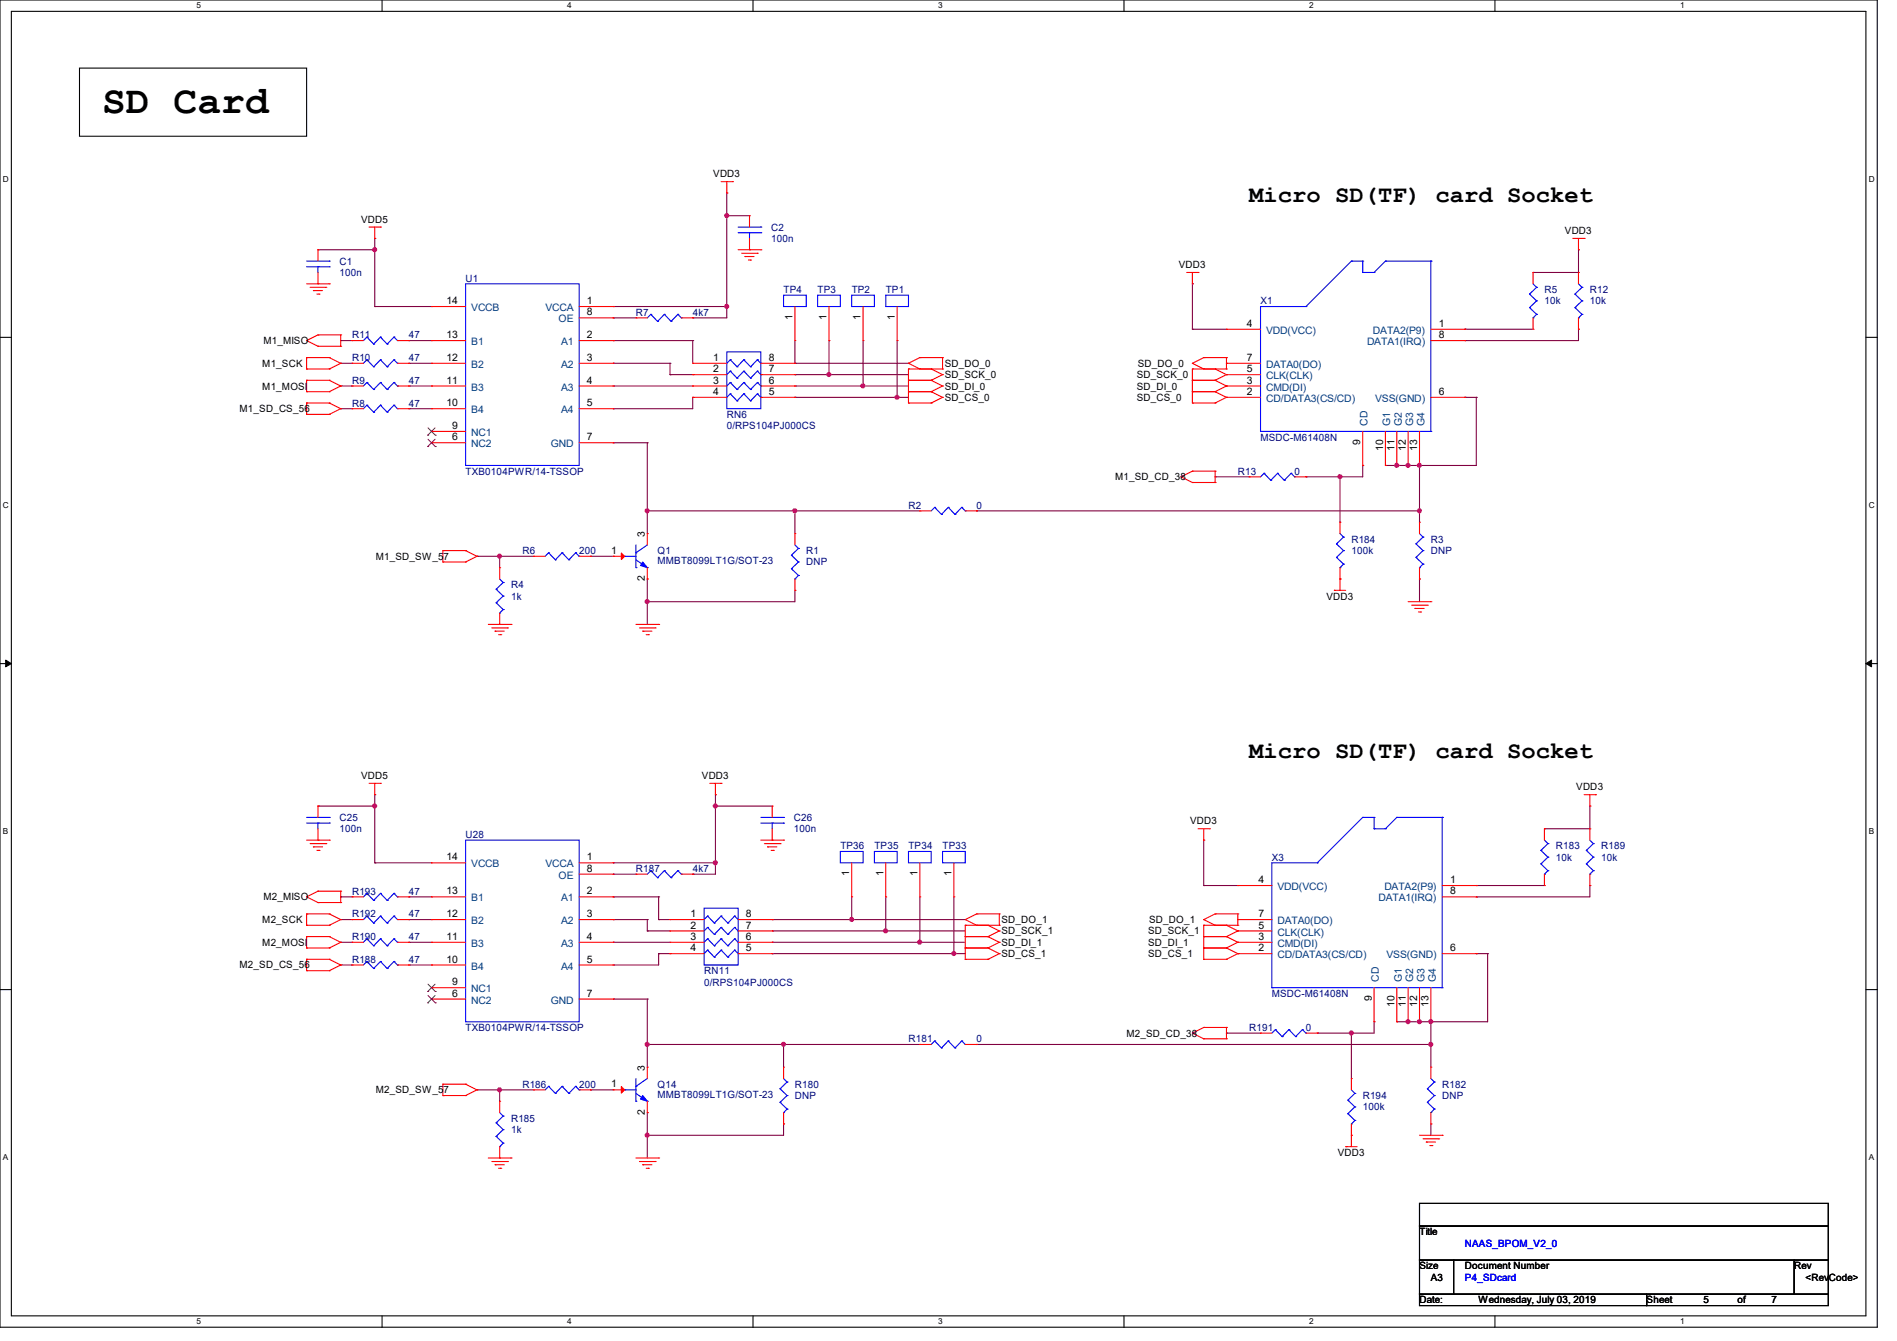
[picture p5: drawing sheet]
<svg xmlns="http://www.w3.org/2000/svg" width="297mm" height="210mm" viewBox="0 0 297 210" stroke-linecap="round" stroke-linejoin="round" font-family="sans-serif">
<path d="M0 0h293.9v207.9h-293.9zM1.8 1.8h290.3v204.3h-290.3z" fill="none" stroke="#000" stroke-width=".17"/>
<g fill="#fff">
<path d="M30.8 .2h.7v1.4h-.7z"/>
<path d="M30.8 206.2h.7v1.4h-.7z"/>
</g>
<path d="M59.8 0v1.8M59.8 206.1v1.8" fill="none" stroke="#000" stroke-width=".17"/>
<g fill="#fff">
<path d="M88.8 .2h.7v1.4h-.7z"/>
<path d="M88.8 206.2h.7v1.4h-.7z"/>
</g>
<path d="M117.9 0v1.8M117.9 206.1v1.8" fill="none" stroke="#000" stroke-width=".17"/>
<g fill="#fff">
<path d="M146.9 .2h.7v1.4h-.7z"/>
<path d="M146.9 206.2h.7v1.4h-.7z"/>
</g>
<path d="M176 0v1.8M176 206.1v1.8" fill="none" stroke="#000" stroke-width=".17"/>
<g fill="#fff">
<path d="M205 .2h.7v1.4h-.7z"/>
<path d="M205 206.2h.7v1.4h-.7z"/>
</g>
<path d="M234.1 0v1.8M234.1 206.1v1.8" fill="none" stroke="#000" stroke-width=".17"/>
<g fill="#fff">
<path d="M263.1 .2h.6v1.4h-.6z"/>
<path d="M263.1 206.2h.6v1.4h-.6z"/>
<path d="M.5 27.3h.9v1.4h-.9z"/>
<path d="M292.6 27.3h.9v1.4h-.9z"/>
<path d="M.5 78.4h.9v1.4h-.9z"/>
<path d="M292.6 78.4h.9v1.4h-.9z"/>
</g>
<path d="M0 52.8h1.8M292.1 52.8h1.8" fill="none" stroke="#000" stroke-width=".17"/>
<g fill="#fff">
<path d="M.5 129.5h.8v1.4h-.8z"/>
<path d="M292.6 129.5h.8v1.4h-.8z"/>
</g>
<path d="M0 103.9h1.8M292.1 103.9h1.8" fill="none" stroke="#000" stroke-width=".17"/>
<path d="M.9 103.4l.9 .5-.9 .5zM292.1 103.9l.9-.5v1z" fill="#000" stroke="#000" stroke-width=".16"/>
<g fill="#fff">
<path d="M.5 180.5h.8v1.4h-.8z"/>
<path d="M292.6 180.5h.8v1.4h-.8z"/>
</g>
<path d="M12.4 10.7h35.6v10.6h-35.6zM0 155h1.8M292.1 155h1.8M222.2 188.5h64.1v3.5h-64.1zM222.2 192h64.1v5.4h-64.1zM222.2 197.4h5.4v5.3h-5.4zM227.6 197.4h53.3v5.3h-53.3zM280.9 197.4h5.4v5.3h-5.4zM222.2 202.7h35.6v1.8h-35.6zM257.8 202.7h28.5v1.8h-28.5z" fill="none" stroke="#000" stroke-width=".17"/>
<g fill="none" stroke="#800040" stroke-width=".17">
<path d="M49.8 39.1h.1M49.8 39.1h8.9M58.7 39.1h.1M58.7 37.3h.1M58.7 37.3v10.7M113.8 33.8h.1M113.8 30.2h.1M113.8 30.2v19.6h-5.3M113.8 33.8h3.5M247.1 39.1h.1M247.1 39.1v3.6h-7.1M53.3 53.3h.1"/>
<path d="M53.3 56.9h.1M53.3 53.3h1.8M53.3 56.9h1.8M58.7 48h.1M58.7 48h8.9M64 53.3h.1M64 56.9h.1M64 53.3h3.6M64 56.9h3.6M96 53.3h.1M96 56.9h.1M96 48h.1"/>
<path d="M96 49.8h.1M96 53.3h12.5M96 56.9h8.9M96 48h17.8M96 49.8h3.6M104.9 56.9h.1M104.9 58.7h.1M104.9 58.7h3.6M104.9 56.9v1.8M108.5 49.8h.1M108.5 53.3h.1M108.5 53.3v3.6"/>
<path d="M113.8 48h.1M124.5 56.9h.1M124.5 58.7h.1M124.5 56.9h17.7M124.5 58.7h17.7M124.5 53.3v3.6M129.8 58.7h.1M129.8 53.3v5.4M135.1 53.3v7.2M140.5 53.3v8.9M186.7 44.4h.1M186.7 51.6h.1"/>
<path d="M186.7 44.4v7.2M186.7 51.6h5.3M229.4 51.6h.1M229.4 53.3h.1M229.4 51.6h10.6M240 42.7h.1M247.1 51.6h.1M247.1 51.6v1.7h-17.7M53.3 60.5h.1M53.3 64h.1M53.3 60.5h1.8M53.3 64h1.8"/>
<path d="M64 60.5h.1M64 64h.1M64 60.5h3.6M64 64h3.6M96 60.5h.1M96 64h.1M96 69.3h.1M96 60.5h12.5M96 69.3h5.3M101.3 69.3h.1M101.3 69.3v14.3M108.5 62.2h.1"/>
<path d="M108.5 62.2v1.8h-12.5M124.5 62.2h.1M124.5 60.5h.1M124.5 60.5h17.7M124.5 62.2h17.7M135.1 60.5h.1M140.5 62.2h.1M190.2 74.7h.1M190.2 74.7h5.4M204.5 74.7h.1M209.8 74.7h.1M209.8 74.7v7.1"/>
<path d="M213.4 72.9h.1M213.4 72.9v1.8h-8.9M216.9 72.9h.1M218.7 72.9h.1M220.5 72.9h.1M222.2 72.9h.1M222.2 72.9v8.9M229.4 62.2h.1M229.4 62.2h1.7M231.1 62.2h.1M231.1 62.2v10.7h-14.2M74.7 87.1h.1"/>
<path d="M74.7 87.1h8.9M78.2 87.1h.1M78.2 87.1v1.8M92.5 87.1h.1M92.5 87.1h3.5M101.3 80h.1M101.3 94.2h.1M101.3 90.7h.1M101.3 90.7v7.1M101.3 80h42.7M124.5 80h.1M124.5 92.5h.1"/>
<path d="M124.5 92.5v1.7h-23.2M124.5 80v3.6M152.9 80h.1M152.9 80h69.3M222.2 90.7h.1M222.2 80h.1M222.2 90.7v3.5M49.8 126.2h.1M49.8 126.2h8.9M58.7 126.2h.1M58.7 135.1h.1M58.7 124.5h.1"/>
<path d="M58.7 124.5v10.6M58.7 135.1h8.9M96 135.1h.1M96 136.9h.1M96 135.1h16M96 136.9h3.6M108.5 136.9h.1M112 135.1h.1M112 126.2h.1M112 124.5h.1M112 124.5v12.4h-3.5M112 126.2h8.9"/>
<path d="M188.5 131.6h.1M188.5 138.7h.1M188.5 131.6v7.1M188.5 138.7h5.3M231.1 138.7h.1M231.1 138.7h10.7M241.8 129.8h.1M248.9 138.7h.1M248.9 126.2h.1M248.9 138.7v1.8h-17.8M248.9 126.2v3.6h-7.1M53.3 140.5h.1"/>
<path d="M53.3 144h.1M53.3 147.6h.1M53.3 151.1h.1M53.3 140.5h1.8M53.3 144h1.8M53.3 147.6h1.8M53.3 151.1h1.8M64 140.5h.1M64 144h.1M64 147.6h.1M64 151.1h.1M64 140.5h3.6"/>
<path d="M64 144h3.6M64 147.6h3.6M64 151.1h3.6M96 140.5h.1M96 144h.1M96 147.6h.1M96 151.1h.1M96 156.5h.1M96 140.5h7.1M96 144h5.3M96 147.6h8.9M96 156.5h5.3"/>
<path d="M101.3 156.5h.1M101.3 144h.1M101.3 145.8h.1M101.3 144v1.8M101.3 156.5v10.6M101.3 145.8h3.6M103.1 140.5h.1M103.1 149.4h.1M103.1 144h.1M103.1 149.4h1.8M103.1 144h1.8M103.1 149.4v1.7h-7.1"/>
<path d="M103.1 140.5v3.5M120.9 149.4h.1M120.9 144h.1M120.9 145.8h.1M120.9 147.6h.1M120.9 149.4h30.2M120.9 144h30.2M120.9 147.6h30.2M120.9 145.8h30.2M133.3 144h.1M133.3 140.5v3.5M138.7 145.8h.1"/>
<path d="M138.7 140.5v5.3M144 147.6h.1M144 140.5v7.1M149.4 149.4h.1M149.4 140.5v8.9M231.1 149.4h.1M231.1 140.5h.1M231.1 149.4h1.8M232.9 149.4h.1M232.9 149.4v10.6h-14.2M74.7 170.7h.1M74.7 170.7h8.9"/>
<path d="M78.2 170.7h.1M78.2 170.7v1.8M92.5 170.7h.1M92.5 170.7h3.5M101.3 163.6h.1M101.3 177.8h.1M101.3 174.2h.1M101.3 174.2v7.2M101.3 163.6h42.7M122.7 163.6h.1M122.7 176h.1M122.7 176v1.8h-21.4"/>
<path d="M122.7 163.6v3.5M152.9 163.6h.1M152.9 163.6h71.1M192 161.8h.1M192 161.8h5.4M206.2 161.8h.1M211.6 161.8h.1M211.6 161.8v7.1M215.1 160h.1M215.1 160v1.8h-8.9M218.7 160h.1M220.5 160h.1"/>
<path d="M222.2 160h.1M224 176h.1M224 163.6h.1M224 160h.1M224 160v7.1M224 176v1.8"/>
</g>
<g fill="#f0f" stroke="#f0f" stroke-width=".17">
<circle cx="113.8" cy="48" r=".32"/>
<circle cx="218.7" cy="72.9" r=".32"/>
<circle cx="58.7" cy="39.1" r=".32"/>
<circle cx="222.2" cy="80" r=".32"/>
<circle cx="101.3" cy="94.2" r=".32"/>
<circle cx="124.4" cy="80" r=".32"/>
<circle cx="101.3" cy="80" r=".32"/>
<circle cx="222.2" cy="72.9" r=".32"/>
<circle cx="220.5" cy="72.9" r=".32"/>
<circle cx="78.2" cy="87.1" r=".32"/>
<circle cx="224" cy="160" r=".32"/>
<circle cx="101.3" cy="163.6" r=".32"/>
<circle cx="224" cy="163.6" r=".32"/>
<circle cx="78.2" cy="170.7" r=".32"/>
<circle cx="101.3" cy="177.8" r=".32"/>
<circle cx="122.7" cy="163.6" r=".32"/>
<circle cx="144" cy="147.6" r=".32"/>
<circle cx="138.7" cy="145.8" r=".32"/>
<circle cx="133.3" cy="144" r=".32"/>
<circle cx="58.7" cy="126.2" r=".32"/>
<circle cx="222.2" cy="160" r=".32"/>
<circle cx="220.5" cy="160" r=".32"/>
<circle cx="112" cy="135.1" r=".32"/>
<circle cx="112" cy="126.2" r=".32"/>
<circle cx="149.3" cy="149.3" r=".32"/>
<circle cx="113.8" cy="33.8" r=".32"/>
<circle cx="129.8" cy="58.7" r=".32"/>
<circle cx="135.1" cy="60.4" r=".32"/>
<circle cx="140.4" cy="62.2" r=".32"/>
<circle cx="209.8" cy="74.7" r=".32"/>
<circle cx="211.6" cy="161.8" r=".32"/>
</g>
<g fill="none" stroke="#f00" stroke-width=".17">
<path d="M49.8 39.1h.1M49.8 39.1v1.8M57.8 35.6h1.8M58.7 37.3h.1M58.7 35.6v1.7M59.6 35.6h.1M112.9 28.4h1.8M113.8 30.2h.1M113.8 28.4v1.8M114.7 28.4h.1M115.6 39.1h3.5M116.1 39.7h2.5"/>
<path d="M117.3 33.8h.1M117.3 39.1h.1M117.3 33.8v1.8M117.3 37.3v1.8M118.6 39.7h.1M119.1 39.1h.1M246.3 37.3h1.7M247.1 39.1h.1M247.1 37.3v1.8M248 37.3h.1M48 53.3h.1M48 57.8h.1"/>
<path d="M48 56h.1M48 59.6h.1M48 59.6h3.6M48 56h3.6M48 57.8h3.6M48 53.3l1.8 .9M48 56v1.8M48 59.6v1.7M48 44.4h3.6M48.6 45h2.4M49.1 45.5h.1M49.1 45.5h1.4"/>
<path d="M49.6 46.1h.4M49.8 52.5h.1M49.8 54.2h.1M49.8 44.4h.1M49.8 52.5l-1.8 .8M49.8 52.5h3.5M49.8 54.2h3.5M49.8 42.7v1.7M50 46.1h.1M51 45h.1M51.6 56h.1M51.6 57.8h.1"/>
<path d="M51.6 59.6h.1M51.6 44.4h.1M51.6 56l1.7 .9M51.6 59.6l1.7 .9M53.3 52.5h.1M53.3 54.2h.1M53.3 56.9h.1M53.3 52.5v1.7M53.3 56.9l-1.7 .9M55.1 56.9h.1M55.1 53.3h.1M55.1 56.9h1.8"/>
<path d="M55.1 53.3h1.8M62.2 56.9h1.8M62.2 53.3h1.8M64 56.9h.1M64 53.3h.1M67.6 53.3h.1M67.6 56.9h.1M67.6 48h.1M67.6 56.9h5.3M67.6 48h5.3M67.6 53.3h5.3M90.7 56.9h5.3"/>
<path d="M90.7 48h5.3M90.7 53.3h5.3M90.7 49.8h5.3M96 48h.1M96 53.3h.1M96 56.9h.1M96 49.8h.1M99.6 49.8h.1M99.6 49.8h1.7M106.7 49.8h1.8M108.5 49.8h.1M108.5 56.9h.1"/>
<path d="M108.5 58.7h.1M108.5 56.9h5.3M108.5 58.7h5.3M116.6 40.2h.1M116.6 40.2h1.5M117.2 40.7h.3M117.5 40.7h.1M119.1 56.9h5.4M119.1 58.7h5.4M124.5 53.3h.1M124.5 58.7h.1M124.5 56.9h.1"/>
<path d="M124.5 48v5.3M129.8 53.3h.1M129.8 48v5.3M135.1 53.3h.1M135.1 48v5.3M140.5 53.3h.1M140.5 48v5.3M142.2 56.9h.1M142.2 59.6h.1M142.2 57.8h.1M142.2 59.6h3.6M142.2 57.8h5.4"/>
<path d="M142.2 56.9l1.8 .9M142.2 57.8v5.3M144 56h.1M144 57.8h.1M144 56h3.6M144 56l-1.8 .9M145.8 57.8h.1M145.8 59.6h.1M145.8 57.8l1.8 .9M145.8 59.6l1.8 .9M147.6 56h.1M147.6 57.8h.1"/>
<path d="M147.6 58.7h.1M147.6 56v1.8M147.6 58.7l-1.8 .9M185.8 42.7h1.8M186.7 59.6h.1M186.7 56.9h.1M186.7 57.8h.1M186.7 44.4h.1M186.7 59.6h3.5M186.7 42.7v1.7M186.7 57.8v5.3M186.7 57.8h5.3"/>
<path d="M186.7 56.9l1.8 .9M187.6 42.7h.1M188.5 56h.1M188.5 57.8h.1M188.5 56l-1.8 .9M188.5 56h3.5M190.2 59.6h.1M190.2 57.8h.1M190.2 59.6l1.8 .9M190.2 57.8l1.8 .9M192 56h.1M192 57.8h.1"/>
<path d="M192 58.7h.1M192 51.6h.1M192 56.9h.1M192 56v1.8M192 58.7l-1.8 .9M192 56.9h5.4M192 51.6h5.4M192 58.7h5.4M224 53.3h5.4M224 51.6h5.4M229.4 51.6h.1M229.4 53.3h.1"/>
<path d="M240 42.7h.1M240 51.6h.1M240 42.7v1.7M240 49.8v1.8M247.1 42.7h.1M247.1 51.6h.1M247.1 42.7v1.7M247.1 49.8v1.8M48 61.3h.1M48 64.9h.1M48 63.1h.1M48 61.3h3.6"/>
<path d="M48 63.1h3.6M48 63.1v1.8M48 64.9h3.6M51.6 61.3h.1M51.6 63.1h.1M51.6 64.9h.1M51.6 63.1l1.7 .9M53.3 60.5h.1M53.3 64h.1M53.3 60.5l-1.7 .8M53.3 64l-1.7 .9M55.1 60.5h.1"/>
<path d="M55.1 64h.1M55.1 60.5h1.8M55.1 64h1.8M62.2 60.5h1.8M62.2 64h1.8M64 60.5h.1M64 64h.1M67.6 69.3h.1M67.6 67.6h.1M67.6 60.5h.1M67.6 64h.1M67.6 60.5h5.3"/>
<path d="M67.6 64h5.3M67.6 69.3h5.3M67.6 67.6h5.3M90.7 60.5h5.3M90.7 64h5.3M90.7 69.3h5.3M96 60.5h.1M96 64h.1M96 69.3h.1M108.5 60.5h.1M108.5 62.2h.1M108.5 60.5h5.3"/>
<path d="M108.5 62.2h5.3M119.1 60.5h5.4M119.1 62.2h5.4M124.5 62.2h.1M124.5 60.5h.1M142.2 61.3h.1M142.2 63.1h.1M142.2 61.3h3.6M142.2 63.1h3.6M145.8 61.3h.1M145.8 63.1h.1M145.8 61.3l1.8 .9"/>
<path d="M147.6 60.5h.1M147.6 62.2h.1M147.6 60.5l-1.8 .8M147.6 62.2l-1.8 .9M184.9 74.7h.1M184.9 74.7l1.8 .9M186.7 61.3h.1M186.7 63.1h.1M186.7 73.8h.1M186.7 75.6h.1M186.7 61.3h3.5M186.7 63.1h3.5"/>
<path d="M186.7 73.8l-1.8 .9M186.7 73.8h3.5M186.7 75.6h3.5M190.2 61.3h.1M190.2 63.1h.1M190.2 73.8h.1M190.2 75.6h.1M190.2 61.3l1.8 .9M190.2 73.8v1.8M192 60.5h.1M192 62.2h.1M192 60.5l-1.8 .8"/>
<path d="M192 62.2l-1.8 .9M192 60.5h5.4M192 62.2h5.4M195.6 74.7h.1M195.6 74.7h1.8M202.7 74.7h1.8M204.5 74.7h.1M213.4 72.9h.1M213.4 67.6v5.3M216.9 72.9h.1M216.9 67.6v5.3M218.7 72.9h.1"/>
<path d="M218.7 67.6v5.3M220.5 72.9h.1M220.5 67.6v5.3M222.2 72.9h.1M222.2 67.6v5.3M224 62.2h5.4M229.4 62.2h.1M69.3 88h.1M69.3 86.2h.1M69.3 86.2h3.6M69.3 88h3.6M69.3 86.2v1.8"/>
<path d="M72.9 86.2h.1M72.9 88h.1M72.9 86.2l1.8 .9M74.7 87.1h.1M74.7 87.1l-1.8 .9M76.5 97.8h3.5M77 98.3h2.5M77.5 98.8h.1M77.5 98.8h1.5M78.1 99.4h.3M78.2 88.9h.1M78.2 97.8h.1"/>
<path d="M78.2 88.9v1.8M78.2 96v1.8M78.4 99.4h.1M79.5 98.3h.1M80 97.8h.1M83.6 87.1h.1M83.6 87.1h1.7M90.7 87.1h1.8M92.5 87.1h.1M96 87.1h.1M96 87.1h1.8M99.6 97.8h3.5"/>
<path d="M100.1 98.3h2.5M100.6 98.8h.1M100.6 98.8h1.5M101.2 99.4h.3M101.3 90.7h.1M101.3 83.6h.1M101.3 83.6v1.7M101.3 88.9v1.8M101.5 99.4h.1M102.6 98.3h.1M103.1 97.8h.1M124.5 83.6h.1"/>
<path d="M124.5 92.5h.1M124.5 83.6v1.7M124.5 90.7v1.8M144 80h.1M144 80h1.8M151.1 80h1.8M152.9 80h.1M208.9 92.5h.1M208.9 92.5h1.8M209.8 90.7h.1M209.8 81.8h.1M209.8 81.8v1.8"/>
<path d="M209.8 88.9v3.6M220.5 94.2h3.5M221 94.8h2.5M221.5 95.3h.1M221.5 95.3h1.5M222.1 95.8h.3M222.2 81.8h.1M222.2 90.7h.1M222.2 81.8v1.8M222.2 88.9v1.8M222.4 95.8h.1M223.5 94.8h.1"/>
<path d="M224 94.2h.1M48 131.6h3.6M48.6 132.1h2.4M49.1 132.6h.1M49.1 132.6h1.4M49.6 133.2h.4M49.8 139.6h.1M49.8 126.2h.1M49.8 131.6h.1M49.8 139.6l-1.8 .9M49.8 139.6h3.5M49.8 126.2v1.8"/>
<path d="M49.8 129.8v1.8M50 133.2h.1M51 132.1h.1M51.6 131.6h.1M53.3 139.6h.1M53.3 139.6v1.8M57.8 122.7h1.8M58.7 124.5h.1M58.7 122.7v1.8M59.6 122.7h.1M67.6 135.1h.1M67.6 135.1h5.3"/>
<path d="M90.7 136.9h5.3M90.7 135.1h5.3M96 135.1h.1M96 136.9h.1M99.6 136.9h.1M99.6 136.9h1.7M106.7 136.9h1.8M108.5 136.9h.1M111.1 122.7h1.8M112 124.5h.1M112 122.7v1.8M112.9 122.7h.1"/>
<path d="M119.1 131.6h3.6M119.7 132.1h2.4M120.2 132.6h.1M120.2 132.6h1.4M120.7 133.2h.4M120.9 126.2h.1M120.9 131.6h.1M120.9 126.2v1.8M120.9 129.8v1.8M121.1 133.2h.1M122.1 132.1h.1M122.7 131.6h.1"/>
<path d="M133.3 135.1v5.4M138.7 135.1v5.4M144 135.1v5.4M149.4 135.1v5.4M187.6 129.8h1.8M188.5 131.6h.1M188.5 129.8v1.8M189.4 129.8h.1M193.8 138.7h.1M193.8 138.7h5.3M225.8 138.7h5.3M231.1 138.7h.1"/>
<path d="M241.8 129.8h.1M241.8 138.7h.1M241.8 129.8v1.8M241.8 136.9v1.8M248 124.5h1.8M248.9 126.2h.1M248.9 129.8h.1M248.9 138.7h.1M248.9 124.5v1.7M248.9 129.8v1.8M248.9 136.9v1.8M249.8 124.5h.1"/>
<path d="M48 140.5h.1M48 144.9h.1M48 143.1h.1M48 148.5h.1M48 146.7h.1M48 152h.1M48 150.2h.1M48 143.1v1.8M48 146.7v1.8M48 150.2v1.8M48 146.7h3.6M48 148.5h3.6"/>
<path d="M48 150.2h3.6M48 143.1h3.6M48 144.9h3.6M48 140.5l1.8 .9M48 152h3.6M49.8 141.4h.1M49.8 141.4h3.5M51.6 143.1h.1M51.6 144.9h.1M51.6 146.7h.1M51.6 148.5h.1M51.6 150.2h.1"/>
<path d="M51.6 152h.1M51.6 143.1l1.7 .9M51.6 146.7l1.7 .9M51.6 150.2l1.7 .9M53.3 141.4h.1M53.3 144h.1M53.3 147.6h.1M53.3 151.1h.1M53.3 144l-1.7 .9M53.3 147.6l-1.7 .9M53.3 151.1l-1.7 .9M55.1 147.6h.1"/>
<path d="M55.1 151.1h.1M55.1 140.5h.1M55.1 144h.1M55.1 147.6h1.8M55.1 151.1h1.8M55.1 144h1.8M55.1 140.5h1.8M62.2 147.6h1.8M62.2 151.1h1.8M62.2 144h1.8M62.2 140.5h1.8M64 147.6h.1"/>
<path d="M64 151.1h.1M64 140.5h.1M64 144h.1M67.6 156.5h.1M67.6 154.7h.1M67.6 140.5h.1M67.6 144h.1M67.6 147.6h.1M67.6 151.1h.1M67.6 147.6h5.3M67.6 151.1h5.3M67.6 144h5.3"/>
<path d="M67.6 140.5h5.3M67.6 156.5h5.3M67.6 154.7h5.3M90.7 147.6h5.3M90.7 151.1h5.3M90.7 144h5.3M90.7 140.5h5.3M90.7 156.5h5.3M96 140.5h.1M96 144h.1M96 147.6h.1M96 151.1h.1"/>
<path d="M96 156.5h.1M104.9 144h.1M104.9 145.8h.1M104.9 147.6h.1M104.9 149.4h.1M104.9 147.6h5.3M104.9 149.4h5.3M104.9 145.8h5.3M104.9 144h5.3M115.6 147.6h5.3M115.6 149.4h5.3M115.6 145.8h5.3"/>
<path d="M115.6 144h5.3M120.9 149.4h.1M120.9 147.6h.1M120.9 145.8h.1M120.9 144h.1M133.3 140.5h.1M138.7 140.5h.1M144 140.5h.1M149.4 140.5h.1M151.1 144h.1M151.1 146.7h.1M151.1 144.9h.1"/>
<path d="M151.1 148.5h.1M151.1 150.2h.1M151.1 146.7h3.6M151.1 148.5h3.6M151.1 150.2h3.6M151.1 144.9h5.4M151.1 144l1.8 .9M151.1 144.9v5.3M152.9 143.1h.1M152.9 144.9h.1M152.9 143.1h3.6M152.9 143.1l-1.8 .9"/>
<path d="M154.7 144.9h.1M154.7 146.7h.1M154.7 148.5h.1M154.7 150.2h.1M154.7 144.9l1.8 .9M154.7 146.7l1.8 .9M154.7 148.5l1.8 .9M156.5 143.1h.1M156.5 144.9h.1M156.5 145.8h.1M156.5 147.6h.1M156.5 149.4h.1"/>
<path d="M156.5 143.1v1.8M156.5 145.8l-1.8 .9M156.5 147.6l-1.8 .9M156.5 149.4l-1.8 .8M188.5 148.5h.1M188.5 146.7h.1M188.5 150.2h.1M188.5 144h.1M188.5 144.9h.1M188.5 146.7h3.5M188.5 148.5h3.5M188.5 144.9v5.3"/>
<path d="M188.5 150.2h3.5M188.5 144.9h5.3M188.5 144l1.7 .9M190.2 143.1h.1M190.2 144.9h.1M190.2 143.1l-1.7 .9M190.2 143.1h3.6M192 146.7h.1M192 148.5h.1M192 150.2h.1M192 144.9h.1M192 146.7l1.8 .9"/>
<path d="M192 148.5l1.8 .9M192 144.9l1.8 .9M193.8 147.6h.1M193.8 149.4h.1M193.8 143.1h.1M193.8 144.9h.1M193.8 145.8h.1M193.8 144h.1M193.8 147.6l-1.8 .9M193.8 149.4l-1.8 .8M193.8 143.1v1.8M193.8 145.8l-1.8 .9"/>
<path d="M193.8 147.6h5.3M193.8 149.4h5.3M193.8 145.8h5.3M193.8 144h5.3M215.1 154.7v5.3M218.7 154.7v5.3M220.5 154.7v5.3M222.2 154.7v5.3M224 154.7v5.3M225.8 149.4h5.3M225.8 140.5h5.3M231.1 149.4h.1"/>
<path d="M231.1 140.5h.1M69.3 171.6h.1M69.3 169.8h.1M69.3 169.8v1.8M69.3 169.8h3.6M69.3 171.6h3.6M72.9 169.8h.1M72.9 171.6h.1M72.9 169.8l1.8 .9M74.7 170.7h.1M74.7 170.7l-1.8 .9M78.2 172.5h.1"/>
<path d="M78.2 172.5v1.7M78.2 179.6v1.8M83.6 170.7h.1M83.6 170.7h1.7M90.7 170.7h1.8M92.5 170.7h.1M96 170.7h.1M96 170.7h1.8M101.3 174.2h.1M101.3 167.1h.1M101.3 167.1v1.8M101.3 172.5v1.7"/>
<path d="M122.7 167.1h.1M122.7 176h.1M122.7 167.1v1.8M122.7 174.2v1.8M144 163.6h.1M144 163.6h1.8M151.1 163.6h1.8M152.9 163.6h.1M186.7 161.8h.1M186.7 161.8l1.8 .9M188.5 160.9h.1M188.5 162.7h.1"/>
<path d="M188.5 160.9l-1.8 .9M188.5 160.9h3.5M188.5 162.7h3.5M192 160.9h.1M192 162.7h.1M192 160.9v1.8M197.4 161.8h.1M197.4 161.8h1.7M204.5 161.8h1.7M206.2 161.8h.1M210.7 179.6h.1M210.7 179.6h1.8"/>
<path d="M211.6 177.8h.1M211.6 168.9h.1M211.6 168.9v1.8M211.6 176v3.6M215.1 160h.1M218.7 160h.1M220.5 160h.1M222.2 160h.1M222.2 177.8h3.6M222.8 178.4h2.5M223.3 178.9h.1M223.3 178.9h1.4"/>
<path d="M223.9 179.4h.3M224 160h.1M224 167.1h.1M224 176h.1M224 167.1v1.8M224 174.2v1.8M224.2 179.4h.1M225.3 178.4h.1M225.8 177.8h.1M76.5 181.4h3.5M77 181.9h2.5M77.5 182.4h.1"/>
<path d="M77.5 182.4h1.5M78.1 183h.3M78.2 181.4h.1M78.4 183h.1M79.5 181.9h.1M80 181.4h.1M99.6 181.4h3.5M100.1 181.9h2.5M100.6 182.4h.1M100.6 182.4h1.5M101.2 183h.3M101.5 183h.1"/>
<path d="M102.6 181.9h.1M103.1 181.4h.1"/>
</g>
<g fill="none" stroke="#00f" stroke-width=".17">
<path d="M115.6 35.6h3.5M115.6 36.4h3.5M117.3 36.4h.1M117.3 36.4v.9M119.1 35.6h.1M119.1 36.4h.1M48 40.9h3.6M48 41.8h3.6M49.8 41.8h.1M49.8 41.8v.9M51.6 40.9h.1M51.6 41.8h.1"/>
<path d="M57.4 56.3h.1M57.4 59.9h.1M57.4 52.8h.1M57.4 56.3l-.5 .6M57.4 56.3l1.1 1.1M57.4 59.9l-.5 .6M57.4 59.9l1.1 1.1M57.4 52.8l-.5 .5M57.4 52.8l1.1 1.1M58.5 57.4h.1M58.5 53.9h.1M59.6 56.3h.1"/>
<path d="M59.6 59.9h.1M59.6 52.8h.1M59.6 56.3l-1.1 1.1M59.6 56.3l1 1.1M59.6 59.9l-1.1 1.1M59.6 59.9l1 1.1M59.6 52.8l-1.1 1.1M59.6 52.8l1 1.1M60.6 57.4h.1M60.6 53.9h.1M61.7 56.3h.1M61.7 59.9h.1"/>
<path d="M61.7 52.8h.1M61.7 56.3l-1.1 1.1M61.7 56.3l.5 .6M61.7 59.9l-1.1 1.1M61.7 59.9l.5 .6M61.7 52.8l-1.1 1.1M61.7 52.8l.5 .5M62.2 56.9h.1M62.2 53.3h.1M72.9 44.4h17.8v28.5h-17.8zM101.9 49.2h.1M101.9 49.2l-.6 .6"/>
<path d="M101.9 49.2l1.1 1.1M103 50.3h.1M104 49.2h.1M104 49.2l-1 1.1M104 49.2l1.1 1.1M105.1 50.3h.1M106.1 49.2h.1M106.1 49.2l-1 1.1M106.1 49.2l.6 .6M106.7 49.8h.1M113.8 55.1h5.3v8.9h-5.3zM114.3 56.3h.1"/>
<path d="M114.3 58.1h.1M114.3 59.9h.1M114.3 56.3l1.1 1.1M114.3 56.3l-.5 .6M114.3 58.1l1.1 1.1M114.3 58.1l-.5 .6M114.3 59.9l1.1 1.1M114.3 59.9l-.5 .6M115.4 57.4h.1M115.4 59.2h.1M116.5 56.3h.1M116.5 58.1h.1"/>
<path d="M116.5 59.9h.1M116.5 56.3l1 1.1M116.5 56.3l-1.1 1.1M116.5 58.1l1 1.1M116.5 58.1l-1.1 1.1M116.5 59.9l1 1.1M116.5 59.9l-1.1 1.1M117.5 57.4h.1M117.5 59.2h.1M118.6 56.3h.1M118.6 58.1h.1M118.6 59.9h.1"/>
<path d="M118.6 56.3l.5 .6M118.6 56.3l-1.1 1.1M118.6 58.1l.5 .6M118.6 58.1l-1.1 1.1M118.6 59.9l.5 .6M118.6 59.9l-1.1 1.1M119.1 56.9h.1M119.1 58.7h.1M122.7 46.2h3.5v1.8h-3.5zM128 46.2h3.6v1.8h-3.6zM133.3 46.2h3.6v1.8h-3.6zM138.7 46.2h3.5v1.8h-3.5z"/>
<path d="M204.5 48h.1M204.5 48h-7.1v19.6M211.6 40.9h.1M211.6 40.9h1.8M211.6 40.9l-7.1 7.1M213.4 40.9h.1M213.4 42.7h.1M213.4 40.9v1.8M213.4 42.7h1.7M215.1 42.7h.1M216.9 40.9h.1M216.9 40.9h7.1"/>
<path d="M216.9 40.9l-1.8 1.8M224 40.9h.1M224 40.9v26.7M239.5 46.1h.1M239.5 48.2h.1M239.5 46.1l1.1 1M239.5 48.2l1.1 1M240 49.8h.1M240 44.4l.6 .6M240.6 45h.1M240.6 47.1h.1M240.6 49.2h.1"/>
<path d="M240.6 45l-1.1 1.1M240.6 47.1l-1.1 1.1M240.6 49.2l-.6 .6M246.6 46.1h.1M246.6 48.2h.1M246.6 46.1l1.1 1M246.6 48.2l1.1 1M247.1 49.8h.1M247.1 44.4l.6 .6M247.7 45h.1M247.7 47.1h.1M247.7 49.2h.1"/>
<path d="M247.7 45l-1.1 1.1M247.7 47.1l-1.1 1.1M247.7 49.2l-.6 .6M57.4 63.5h.1M57.4 63.5l-.5 .5M57.4 63.5l1.1 1.1M58.5 61h.1M58.5 64.6h.1M59.6 63.5h.1M59.6 63.5l-1.1 1.1M59.6 63.5l1 1.1M60.6 61h.1"/>
<path d="M60.6 64.6h.1M61.7 63.5h.1M61.7 63.5l-1.1 1.1M61.7 63.5l.5 .5M62.2 60.5h.1M62.2 64h.1M114.3 61.7h.1M114.3 61.7l1.1 1.1M114.3 61.7l-.5 .5M115.4 61h.1M115.4 62.8h.1M116.5 61.7h.1"/>
<path d="M116.5 61.7l1 1.1M116.5 61.7l-1.1 1.1M117.5 61h.1M117.5 62.8h.1M118.6 61.7h.1M118.6 61.7l.5 .5M118.6 61.7l-1.1 1.1M119.1 60.5h.1M119.1 62.2h.1M146.3 79.5h.1M146.3 79.5l-.5 .5M146.3 79.5l1.1 1.1"/>
<path d="M148.5 79.5h.1M148.5 79.5l-1.1 1.1M148.5 79.5l1 1.1M150.6 79.5h.1M150.6 79.5l-1.1 1.1M150.6 79.5l.5 .5M197.4 67.6h.1M197.4 67.6h26.6M197.9 74.1h.1M197.9 74.1l-.5 .6M197.9 74.1l1.1 1.1M199 75.2h.1"/>
<path d="M200 74.1h.1M200 74.1l-1 1.1M200 74.1l1.1 1.1M201.1 75.2h.1M202.1 74.1h.1M202.1 74.1l-1 1.1M202.1 74.1l.6 .6M202.7 74.7h.1M224 67.6h.1M77.7 92.3h.1M77.7 94.4h.1M77.7 92.3l1.1 1"/>
<path d="M77.7 94.4l1.1 1.1M78.2 96h.1M78.2 90.7l.6 .5M78.8 91.2h.1M78.8 93.3h.1M78.8 95.5h.1M78.8 95.5l-.6 .5M78.8 91.2l-1.1 1.1M78.8 93.3l-1.1 1.1M85.9 86.6h.1M85.9 86.6l-.6 .5M85.9 86.6l1.1 1.1"/>
<path d="M87 87.7h.1M88 86.6h.1M88 86.6l-1 1.1M88 86.6l1.1 1.1M89.1 87.7h.1M90.1 86.6h.1M90.1 86.6l-1 1.1M90.1 86.6l.6 .5M90.7 87.1h.1M97.8 87.1h.1M97.8 87.1h1.8M99.6 86.6h.1"/>
<path d="M99.6 88.9h.1M99.6 85.3v3.6M99.6 87.7l1.7 1.2M101.3 88.9h.1M101.3 85.3l-1.7 1.3M123.9 87h.1M123.9 89.1h.1M123.9 87l1.1 1M123.9 89.1l1.1 1M124.5 90.7h.1M124.5 85.3l.5 .6M125 85.9h.1"/>
<path d="M125 88h.1M125 90.1h.1M125 85.9l-1.1 1.1M125 88l-1.1 1.1M125 90.1l-.5 .6M147.4 80.6h.1M149.5 80.6h.1M151.1 80h.1M209.3 85.2h.1M209.3 87.3h.1M209.3 85.2l1.1 1M209.3 87.3l1.1 1"/>
<path d="M209.8 88.9h.1M209.8 83.6l.6 .5M210.4 84.1h.1M210.4 86.2h.1M210.4 88.3h.1M210.4 84.1l-1.1 1.1M210.4 86.2l-1.1 1.1M210.4 88.3l-.6 .6M221.7 85.2h.1M221.7 87.3h.1M221.7 85.2l1.1 1M221.7 87.3l1.1 1"/>
<path d="M222.2 88.9h.1M222.2 83.6l.6 .5M222.8 84.1h.1M222.8 86.2h.1M222.8 88.3h.1M222.8 84.1l-1.1 1.1M222.8 86.2l-1.1 1.1M222.8 88.3l-.6 .6M48 128h3.6M48 128.9h3.6M49.8 128.9h.1M49.8 128.9v.9"/>
<path d="M51.6 128h.1M51.6 128.9h.1M57.4 139.9h.1M57.4 139.9l-.5 .6M57.4 139.9l1.1 1.1M59.6 139.9h.1M59.6 139.9l-1.1 1.1M59.6 139.9l1 1.1M61.7 139.9h.1M61.7 139.9l-1.1 1.1M61.7 139.9l.5 .6M72.9 131.6h17.8v28.4h-17.8z"/>
<path d="M101.9 136.4h.1M101.9 136.4l-.6 .5M101.9 136.4l1.1 1.1M103 137.5h.1M104 136.4h.1M104 136.4l-1 1.1M104 136.4l1.1 1.1M105.1 137.5h.1M106.1 136.4h.1M106.1 136.4l-1 1.1M106.1 136.4l.6 .5M106.7 136.9h.1"/>
<path d="M119.1 128h3.6M119.1 128.9h3.6M120.9 128.9h.1M120.9 128.9v.9M122.7 128h.1M122.7 128.9h.1M131.6 133.3h3.5v1.8h-3.5zM136.9 133.3h3.6v1.8h-3.6zM142.2 133.3h3.6v1.8h-3.6zM147.6 133.3h3.5v1.8h-3.5zM206.2 135.1h.1M206.2 135.1h-7.1v19.6"/>
<path d="M213.4 128h.1M213.4 128l-7.2 7.1M213.4 128h1.7M215.1 128h.1M215.1 129.8h.1M215.1 128v1.8M215.1 129.8h1.8M216.9 129.8h.1M218.7 128h.1M218.7 128h7.1M218.7 128l-1.8 1.8M225.8 128h.1"/>
<path d="M225.8 128v26.7M241.3 133.2h.1M241.3 135.3h.1M241.3 133.2l1.1 1M241.3 135.3l1.1 1.1M241.8 136.9h.1M241.8 131.6l.6 .5M242.4 132.1h.1M242.4 134.2h.1M242.4 136.4h.1M242.4 132.1l-1.1 1.1M242.4 134.2l-1.1 1.1"/>
<path d="M242.4 136.4l-.6 .5M248.4 133.2h.1M248.4 135.3h.1M248.4 133.2l1.1 1M248.4 135.3l1.1 1.1M248.9 136.9h.1M248.9 131.6l.6 .5M249.5 132.1h.1M249.5 134.2h.1M249.5 136.4h.1M249.5 132.1l-1.1 1.1M249.5 134.2l-1.1 1.1"/>
<path d="M249.5 136.4l-.6 .5M57.4 147h.1M57.4 150.6h.1M57.4 143.5h.1M57.4 147l-.5 .6M57.4 147l1.1 1.1M57.4 150.6l-.5 .5M57.4 150.6l1.1 1.1M57.4 143.5l-.5 .5M57.4 143.5l1.1 1.1M58.5 148.1h.1M58.5 151.7h.1"/>
<path d="M58.5 141h.1M58.5 144.6h.1M59.6 147h.1M59.6 150.6h.1M59.6 143.5h.1M59.6 147l-1.1 1.1M59.6 147l1 1.1M59.6 150.6l-1.1 1.1M59.6 150.6l1 1.1M59.6 143.5l-1.1 1.1M59.6 143.5l1 1.1M60.6 148.1h.1"/>
<path d="M60.6 151.7h.1M60.6 141h.1M60.6 144.6h.1M61.7 147h.1M61.7 150.6h.1M61.7 143.5h.1M61.7 147l-1.1 1.1M61.7 147l.5 .6M61.7 150.6l-1.1 1.1M61.7 150.6l.5 .5M61.7 143.5l-1.1 1.1M61.7 143.5l.5 .5"/>
<path d="M62.2 147.6h.1M62.2 151.1h.1M62.2 140.5h.1M62.2 144h.1M110.2 142.2h5.4v8.9h-5.4zM110.8 143.5h.1M110.8 145.2h.1M110.8 147h.1M110.8 148.8h.1M110.8 143.5l1 1.1M110.8 143.5l-.6 .5M110.8 145.2l1 1.1"/>
<path d="M110.8 145.2l-.6 .6M110.8 147l1 1.1M110.8 147l-.6 .6M110.8 148.8l1 1.1M110.8 148.8l-.6 .6M111.8 144.6h.1M111.8 146.3h.1M111.8 148.1h.1M111.8 149.9h.1M112.9 143.5h.1M112.9 145.2h.1M112.9 147h.1"/>
<path d="M112.9 148.8h.1M112.9 143.5l1.1 1.1M112.9 143.5l-1.1 1.1M112.9 145.2l1.1 1.1M112.9 145.2l-1.1 1.1M112.9 147l1.1 1.1M112.9 147l-1.1 1.1M112.9 148.8l1.1 1.1M112.9 148.8l-1.1 1.1M114 144.6h.1M114 146.3h.1M114 148.1h.1"/>
<path d="M114 149.9h.1M115 143.5h.1M115 145.2h.1M115 147h.1M115 148.8h.1M115 143.5l.6 .5M115 143.5l-1 1.1M115 145.2l.6 .6M115 145.2l-1 1.1M115 147l.6 .6M115 147l-1 1.1M115 148.8l.6 .6"/>
<path d="M115 148.8l-1 1.1M115.6 144h.1M115.6 145.8h.1M115.6 147.6h.1M115.6 149.4h.1M199.1 154.7h.1M199.1 154.7h26.7M225.8 154.7h.1M77.7 175.9h.1M77.7 178h.1M77.7 175.9l1.1 1M77.7 178l1.1 1"/>
<path d="M78.2 179.6h.1M78.2 174.2l.6 .6M78.8 174.8h.1M78.8 176.9h.1M78.8 179h.1M78.8 179l-.6 .6M78.8 174.8l-1.1 1.1M78.8 176.9l-1.1 1.1M85.9 170.1h.1M85.9 170.1l-.6 .6M85.9 170.1l1.1 1.1M87 171.2h.1"/>
<path d="M88 170.1h.1M88 170.1l-1 1.1M88 170.1l1.1 1.1M89.1 171.2h.1M90.1 170.1h.1M90.1 170.1l-1 1.1M90.1 170.1l.6 .6M90.7 170.7h.1M97.8 170.7h.1M97.8 170.7h1.8M99.6 170.1h.1M99.6 172.5h.1"/>
<path d="M99.6 171.2l1.7 1.3M99.6 168.9v3.6M101.3 172.5h.1M101.3 168.9l-1.7 1.2M122.1 170.5h.1M122.1 172.6h.1M122.1 170.5l1.1 1.1M122.1 172.6l1.1 1.1M122.7 174.2h.1M122.7 168.9l.5 .6M123.2 169.5h.1M123.2 171.6h.1"/>
<path d="M123.2 173.7h.1M123.2 169.5l-1.1 1M123.2 171.6l-1.1 1M123.2 173.7l-.5 .5M146.3 163h.1M146.3 163l-.5 .6M146.3 163l1.1 1.1M147.4 164.1h.1M148.5 163h.1M148.5 163l-1.1 1.1M148.5 163l1 1.1M149.5 164.1h.1"/>
<path d="M150.6 163h.1M150.6 163l-1.1 1.1M150.6 163l.5 .6M151.1 163.6h.1M199.7 161.2h.1M199.7 161.2l-.6 .6M199.7 161.2l1 1.1M200.7 162.3h.1M201.8 161.2h.1M201.8 161.2l-1.1 1.1M201.8 161.2l1.1 1.1M202.9 162.3h.1"/>
<path d="M203.9 161.2h.1M203.9 161.2l-1 1.1M203.9 161.2l.6 .6M204.5 161.8h.1M211 172.3h.1M211 174.4h.1M211 172.3l1.1 1.1M211 174.4l1.1 1.1M211.6 176h.1M211.6 170.7l.5 .5M212.1 171.2h.1M212.1 173.4h.1"/>
<path d="M212.1 175.5h.1M212.1 171.2l-1.1 1.1M212.1 173.4l-1.1 1M212.1 175.5l-.5 .5M223.5 170.5h.1M223.5 172.6h.1M223.5 170.5l1.1 1.1M223.5 172.6l1.1 1.1M224 174.2h.1M224 168.9l.6 .6M224.6 169.5h.1M224.6 171.6h.1"/>
<path d="M224.6 173.7h.1M224.6 169.5l-1.1 1M224.6 171.6l-1.1 1M224.6 173.7l-.6 .5"/>
</g>
<g fill="none" stroke="#804000" stroke-width=".16">
<path d="M67 69.9h.1M67 68.2h.1M67 68.8l1.2 1.1M67 67l1.2 1.2M68.1 68.8l-1.1 1.1M68.1 67l-1.1 1.2M68.2 69.9h.1M68.2 68.2h.1M67 157.1h.1M67 155.3h.1M67 155.9l1.2 1.2M67 154.1l1.2 1.2"/>
<path d="M68.1 155.9l-1.1 1.2M68.1 154.1l-1.1 1.2M68.2 157.1h.1M68.2 155.3h.1"/>
</g>
<g fill="#00f" stroke="#00f" stroke-width=".17">
<path d="M100.6 171.6l.7 .9-1-.4z"/>
<path d="M100.6 88l.7 .9-1-.3z"/>
</g>
<g fill="#f00" stroke="#f00" stroke-width=".17">
<path d="M97.3 170.2l.5 .5-.5 .5z"/>
<path d="M97.3 86.6l.5 .5-.5 .5z"/>
</g>
<text font-size="6.2" x="16" y="17.7">SD Card</text>
<g font-size="3.7">
<text x="195.6" y="31.6">Micro SD(TF) card Socket</text>
<text x="195.6" y="118.7">Micro SD(TF) card Socket</text>
</g>
<g font-size="1.6">
<text x="111.7" y="27.8">VDD3</text>
<text x="56.6" y="34.9">VDD5</text>
<text x="184.6" y="42">VDD3</text>
<text x="245" y="36.7">VDD3</text>
<text x="69.9" y="47.6">14</text>
<text x="91.9" y="47.6">1</text>
<text x="41.2" y="53.9">M1_MISO</text>
<text x="69.9" y="53">13</text>
<text x="91.9" y="53">2</text>
<text x="91.9" y="49.4">8</text>
<text x="124.1" y="50.1" transform="rotate(-90 124.1 50.1)">1</text>
<text x="129.4" y="50.1" transform="rotate(-90 129.4 50.1)">1</text>
<text x="134.7" y="50.1" transform="rotate(-90 134.7 50.1)">1</text>
<text x="140.1" y="50.1" transform="rotate(-90 140.1 50.1)">1</text>
<text x="195.2" y="51.2">4</text>
<text x="225.3" y="51.2">1</text>
<text x="225.3" y="53">8</text>
<text x="41.1" y="57.4">M1_SCK</text>
<text x="69.9" y="56.5">12</text>
<text x="91.9" y="56.5">3</text>
<text x="111.7" y="56.5">1</text>
<text x="111.7" y="58.3">2</text>
<text x="120.4" y="58.3">7</text>
<text x="120.4" y="56.5">8</text>
<text x="147.9" y="57.4">SD_DO_0</text>
<text x="147.9" y="59.2">SD_SCK_0</text>
<text x="178" y="59.2">SD_SCK_0</text>
<text x="178.1" y="57.4">SD_DO_0</text>
<text x="195.2" y="58.3">5</text>
<text x="195.2" y="56.5">7</text>
<text x="37.5" y="64.6">M1_SD_CS_56</text>
<text x="41.1" y="61">M1_MOSI</text>
<text x="69.9" y="60.1">11</text>
<text x="69.9" y="63.6">10</text>
<text x="91.9" y="60.1">4</text>
<text x="91.9" y="63.6">5</text>
<text x="111.7" y="60.1">3</text>
<text x="111.7" y="61.8">4</text>
<text x="120.4" y="61.8">5</text>
<text x="120.4" y="60.1">6</text>
<text x="147.9" y="61">SD_DI_0</text>
<text x="147.9" y="62.8">SD_CS_0</text>
<text x="178" y="61">SD_DI_0</text>
<text x="178" y="62.8">SD_CS_0</text>
<text x="195.2" y="61.8">2</text>
<text x="195.2" y="60.1">3</text>
<text x="225.3" y="61.8">6</text>
<text x="70.8" y="69">6</text>
<text x="70.8" y="67.2">9</text>
<text x="91.9" y="69">7</text>
<text x="213" y="69.7" transform="rotate(-90 213 69.7)">9</text>
<text x="216.5" y="70.6" transform="rotate(-90 216.5 70.6)">10</text>
<text x="218.3" y="70.6" transform="rotate(-90 218.3 70.6)">11</text>
<text x="220.1" y="70.6" transform="rotate(-90 220.1 70.6)">12</text>
<text x="221.9" y="70.6" transform="rotate(-90 221.9 70.6)">13</text>
<text x="174.6" y="75.2">M1_SD_CD_38</text>
<text x="58.8" y="87.7">M1_SD_SW_57</text>
<text x="95.7" y="86.7">1</text>
<text x="101" y="84.1" transform="rotate(-90 101 84.1)">3</text>
<text x="101" y="91" transform="rotate(-90 101 91)">2</text>
<text x="207.7" y="93.9">VDD3</text>
<text x="56.6" y="122">VDD5</text>
<text x="109.9" y="122">VDD3</text>
<text x="246.8" y="123.8">VDD3</text>
<text x="186.4" y="129.1">VDD3</text>
<text x="69.9" y="134.7">14</text>
<text x="91.9" y="134.7">1</text>
<text x="91.9" y="136.5">8</text>
<text x="133" y="137.2" transform="rotate(-90 133 137.2)">1</text>
<text x="138.3" y="137.2" transform="rotate(-90 138.3 137.2)">1</text>
<text x="143.6" y="137.2" transform="rotate(-90 143.6 137.2)">1</text>
<text x="149" y="137.2" transform="rotate(-90 149 137.2)">1</text>
<text x="41.2" y="141">M2_MISO</text>
<text x="69.9" y="140.1">13</text>
<text x="69.9" y="143.6">12</text>
<text x="91.9" y="140.1">2</text>
<text x="91.9" y="143.6">3</text>
<text x="108.1" y="143.6">1</text>
<text x="116.8" y="143.6">8</text>
<text x="197" y="138.3">4</text>
<text x="197" y="143.6">7</text>
<text x="227" y="138.3">1</text>
<text x="227" y="140.1">8</text>
<text x="41.1" y="144.6">M2_SCK</text>
<text x="41.1" y="148.1">M2_MOSI</text>
<text x="69.9" y="147.2">11</text>
<text x="91.9" y="147.2">4</text>
<text x="108.1" y="145.4">2</text>
<text x="108.1" y="147.2">3</text>
<text x="108.1" y="149">4</text>
<text x="116.8" y="149">5</text>
<text x="116.8" y="147.2">6</text>
<text x="116.8" y="145.4">7</text>
<text x="156.8" y="144.6">SD_DO_1</text>
<text x="156.8" y="146.3">SD_SCK_1</text>
<text x="156.8" y="148.1">SD_DI_1</text>
<text x="156.8" y="149.9">SD_CS_1</text>
<text x="179.7" y="148.1">SD_DI_1</text>
<text x="179.7" y="149.9">SD_CS_1</text>
<text x="179.7" y="146.3">SD_SCK_1</text>
<text x="179.9" y="144.6">SD_DO_1</text>
<text x="197" y="149">2</text>
<text x="197" y="147.2">3</text>
<text x="197" y="145.4">5</text>
<text x="227" y="149">6</text>
<text x="37.5" y="151.7">M2_SD_CS_56</text>
<text x="69.9" y="150.8">10</text>
<text x="70.8" y="154.3">9</text>
<text x="91.9" y="150.8">5</text>
<text x="70.8" y="156.1">6</text>
<text x="91.9" y="156.1">7</text>
<text x="214.8" y="156.8" transform="rotate(-90 214.8 156.8)">9</text>
<text x="218.3" y="157.7" transform="rotate(-90 218.3 157.7)">10</text>
<text x="220.1" y="157.7" transform="rotate(-90 220.1 157.7)">11</text>
<text x="221.9" y="157.7" transform="rotate(-90 221.9 157.7)">12</text>
<text x="223.7" y="157.7" transform="rotate(-90 223.7 157.7)">13</text>
<text x="101" y="167.7" transform="rotate(-90 101 167.7)">3</text>
<text x="176.4" y="162.3">M2_SD_CD_38</text>
<text x="58.8" y="171.2">M2_SD_SW_57</text>
<text x="95.7" y="170.3">1</text>
<text x="101" y="174.6" transform="rotate(-90 101 174.6)">2</text>
<text x="209.5" y="181">VDD3</text>
<text x="222.2" y="193.5">Title</text>
<text x="222.2" y="198.8">Size</text>
<text x="224" y="200.6">A3</text>
<text x="229.4" y="198.8">Document Number</text>
<text x="280.9" y="198.8">Rev</text>
<text x="282.7" y="200.6">&lt;RevCode&gt;</text>
<text x="222.2" y="204.1">Date:</text>
<text x="231.5" y="204.1">Wednesday, July 03, 2019</text>
<text x="257.8" y="204.1">Sheet</text>
<text x="266.7" y="204.1">5</text>
<text x="272" y="204.1">of</text>
<text x="277.4" y="204.1">7</text>
</g>
<g font-size="1.6" fill="#000080">
<text x="53.2" y="41.4">C1</text>
<text x="120.7" y="36.1">C2</text>
<text x="120.7" y="37.9">100n</text>
<text x="53.2" y="43.2">100n</text>
<text x="72.9" y="44.1">U1</text>
<text x="122.7" y="45.9">TP4</text>
<text x="128" y="45.9">TP3</text>
<text x="133.3" y="45.9">TP2</text>
<text x="138.7" y="45.9">TP1</text>
<text x="197.4" y="47.7">X1</text>
<text x="241.8" y="45.9">R5</text>
<text x="241.8" y="47.7">10k</text>
<text x="248.9" y="45.9">R12</text>
<text x="248.9" y="47.7">10k</text>
<text x="55.1" y="53">R11</text>
<text x="64" y="53">47</text>
<text x="99.6" y="49.4">R7</text>
<text x="108.5" y="49.4">4k7</text>
<text x="55.1" y="56.6">R10</text>
<text x="64" y="56.6">47</text>
<text x="55.1" y="60.1">R9</text>
<text x="55.1" y="63.7">R8</text>
<text x="64" y="60.1">47</text>
<text x="64" y="63.7">47</text>
<text x="113.8" y="65.4">RN6</text>
<text x="113.8" y="67.2">0/RPS104PJ000CS</text>
<text x="197.4" y="69">MSDC-M61408N</text>
<text x="72.9" y="74.3">TXB0104PWR/14-TSSOP</text>
<text x="193.8" y="74.3">R13</text>
<text x="202.7" y="74.3">0</text>
<text x="142.2" y="79.7">R2</text>
<text x="152.9" y="79.7">0</text>
<text x="81.8" y="86.8">R6</text>
<text x="90.7" y="86.8">200</text>
<text x="103" y="86.8">Q1</text>
<text x="103" y="88.4">MMBT8099LT1G/SOT-23</text>
<text x="126.2" y="86.8">R1</text>
<text x="126.2" y="88.6">DNP</text>
<text x="211.6" y="85">R184</text>
<text x="211.6" y="86.8">100k</text>
<text x="224" y="85">R3</text>
<text x="224" y="86.8">DNP</text>
<text x="80" y="92.1">R4</text>
<text x="80" y="93.9">1k</text>
<text x="53.2" y="128.6">C25</text>
<text x="53.2" y="130.3">100n</text>
<text x="72.9" y="131.2">U28</text>
<text x="124.3" y="128.6">C26</text>
<text x="124.3" y="130.3">100n</text>
<text x="99.6" y="136.6">R187</text>
<text x="108.5" y="136.6">4k7</text>
<text x="131.6" y="133">TP36</text>
<text x="136.9" y="133">TP35</text>
<text x="142.2" y="133">TP34</text>
<text x="147.6" y="133">TP33</text>
<text x="199.1" y="134.8">X3</text>
<text x="243.6" y="133">R183</text>
<text x="243.6" y="134.8">10k</text>
<text x="250.7" y="133">R189</text>
<text x="250.7" y="134.8">10k</text>
<text x="55.1" y="140.1">R193</text>
<text x="55.1" y="143.7">R192</text>
<text x="64" y="140.1">47</text>
<text x="64" y="143.7">47</text>
<text x="55.1" y="147.2">R190</text>
<text x="64" y="147.2">47</text>
<text x="55.1" y="150.8">R188</text>
<text x="64" y="150.8">47</text>
<text x="110.2" y="152.6">RN11</text>
<text x="110.2" y="154.3">0/RPS104PJ000CS</text>
<text x="72.9" y="161.5">TXB0104PWR/14-TSSOP</text>
<text x="195.6" y="161.5">R191</text>
<text x="199.1" y="156.1">MSDC-M61408N</text>
<text x="204.5" y="161.5">0</text>
<text x="142.2" y="163.2">R181</text>
<text x="152.9" y="163.2">0</text>
<text x="81.8" y="170.3">R186</text>
<text x="90.7" y="170.3">200</text>
<text x="103" y="170.3">Q14</text>
<text x="103" y="172">MMBT8099LT1G/SOT-23</text>
<text x="124.5" y="170.3">R180</text>
<text x="124.5" y="172.1">DNP</text>
<text x="213.4" y="172.1">R194</text>
<text x="213.4" y="173.9">100k</text>
<text x="225.8" y="170.3">R182</text>
<text x="225.8" y="172.1">DNP</text>
<text x="80" y="175.7">R185</text>
<text x="80" y="177.5">1k</text>
</g>
<g font-size="1.6" fill="#004080">
<text x="73.8" y="48.7">VCCB</text>
<text x="85.4" y="48.7">VCCA</text>
<text x="87.5" y="50.5">OE</text>
<text x="198.2" y="52.3">VDD(VCC)</text>
<text x="215" y="52.3">DATA2(P9)</text>
<text x="73.8" y="54.1">B1</text>
<text x="73.8" y="57.6">B2</text>
<text x="87.8" y="54.1">A1</text>
<text x="87.8" y="57.6">A2</text>
<text x="198.2" y="59.4">CLK(CLK)</text>
<text x="198.2" y="57.6">DATA0(DO)</text>
<text x="214" y="54.1">DATA1(IRQ)</text>
<text x="73.8" y="61.2">B3</text>
<text x="73.8" y="64.7">B4</text>
<text x="87.8" y="61.2">A3</text>
<text x="87.8" y="64.7">A4</text>
<text x="198.2" y="63">CD/DATA3(CS/CD)</text>
<text x="198.2" y="61.2">CMD(DI)</text>
<text x="215.3" y="63">VSS(GND)</text>
<text x="73.8" y="70.1">NC2</text>
<text x="73.8" y="68.3">NC1</text>
<text x="86.2" y="70.1">GND</text>
<text x="214.1" y="66.7" transform="rotate(-90 214.1 66.7)">CD</text>
<text x="217.7" y="66.7" transform="rotate(-90 217.7 66.7)">G1</text>
<text x="219.5" y="66.7" transform="rotate(-90 219.5 66.7)">G2</text>
<text x="221.2" y="66.7" transform="rotate(-90 221.2 66.7)">G3</text>
<text x="223" y="66.7" transform="rotate(-90 223 66.7)">G4</text>
<text x="73.8" y="135.8">VCCB</text>
<text x="85.4" y="135.8">VCCA</text>
<text x="87.5" y="137.6">OE</text>
<text x="73.8" y="141.2">B1</text>
<text x="87.8" y="141.2">A1</text>
<text x="200" y="139.4">VDD(VCC)</text>
<text x="215.8" y="141.2">DATA1(IRQ)</text>
<text x="216.7" y="139.4">DATA2(P9)</text>
<text x="73.8" y="144.7">B2</text>
<text x="73.8" y="148.3">B3</text>
<text x="87.8" y="144.7">A2</text>
<text x="87.8" y="148.3">A3</text>
<text x="200" y="148.3">CMD(DI)</text>
<text x="200" y="146.5">CLK(CLK)</text>
<text x="200" y="144.7">DATA0(DO)</text>
<text x="73.8" y="155.4">NC1</text>
<text x="73.8" y="151.9">B4</text>
<text x="87.8" y="151.9">A4</text>
<text x="200" y="150.1">CD/DATA3(CS/CD)</text>
<text x="215.9" y="153.8" transform="rotate(-90 215.9 153.8)">CD</text>
<text x="217.1" y="150.1">VSS(GND)</text>
<text x="219.5" y="153.8" transform="rotate(-90 219.5 153.8)">G1</text>
<text x="221.2" y="153.8" transform="rotate(-90 221.2 153.8)">G2</text>
<text x="223" y="153.8" transform="rotate(-90 223 153.8)">G3</text>
<text x="224.8" y="153.8" transform="rotate(-90 224.8 153.8)">G4</text>
<text x="73.8" y="157.2">NC2</text>
<text x="86.2" y="157.2">GND</text>
</g>
<g font-size="1.6" fill="#00f">
<text x="229.4" y="195.2">NAAS_BPOM_V2_0</text>
<text x="229.4" y="200.6">P4_SDcard</text>
</g>
<g font-size="1.3">
<text x="30.8" y="1.3">5</text>
<text x="88.8" y="1.3">4</text>
<text x="146.9" y="1.3">3</text>
<text x="205" y="1.3">2</text>
<text x="263.1" y="1.3">1</text>
<text x=".5" y="28.4">D</text>
<text x="292.6" y="28.4">D</text>
<text x=".5" y="79.5">C</text>
<text x="292.6" y="79.5">C</text>
<text x=".5" y="130.6">B</text>
<text x="292.6" y="130.6">B</text>
<text x=".5" y="181.7">A</text>
<text x="292.6" y="181.7">A</text>
<text x="30.8" y="207.4">5</text>
<text x="88.8" y="207.4">4</text>
<text x="146.9" y="207.4">3</text>
<text x="205" y="207.4">2</text>
<text x="263.1" y="207.4">1</text>
</g>
</svg>
